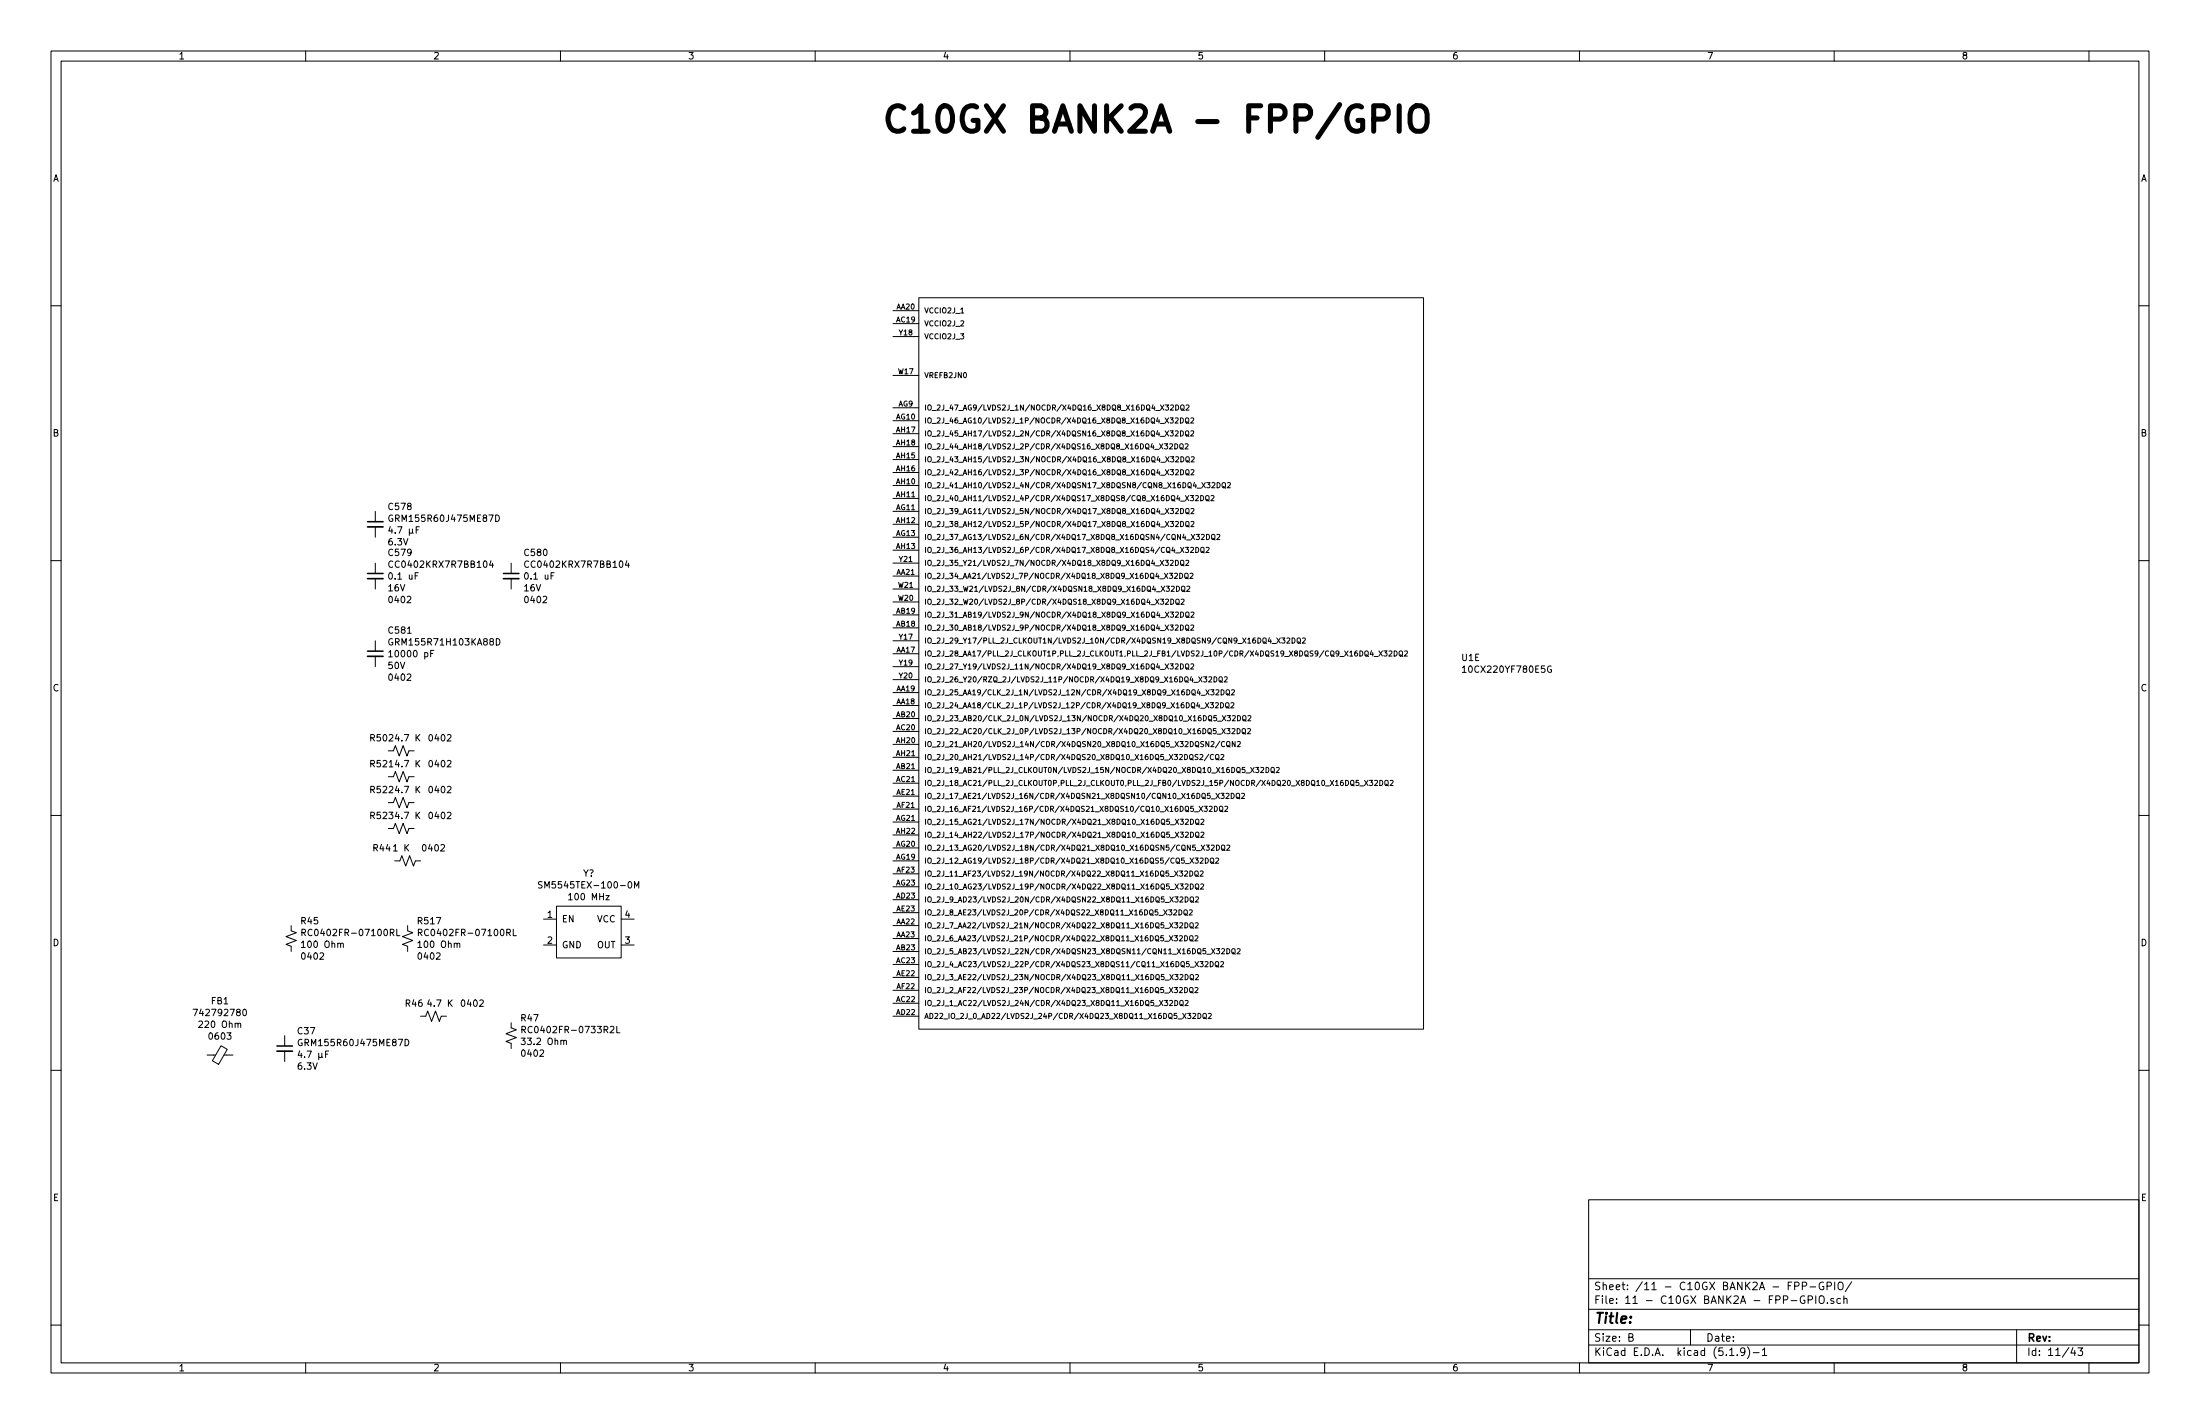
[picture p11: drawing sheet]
<svg xmlns="http://www.w3.org/2000/svg" width="432mm" height="279mm" viewBox="0 0 432 279" stroke-linecap="round" stroke-linejoin="round" font-family="sans-serif">
<g fill="none" stroke="#000" stroke-width=".2">
<path d="M10 10h411.8v259.4h-411.8zM12 12h407.8v255.4h-407.8zM60 10v2M110 10v2M160 10v2M210 10v2M260 10v2M310 10v2M360 10v2M410 10v2M10 60h2M180.3 58.4h99.1v143.5h-99.1z"/>
<path d="M419.8 60h2M175.3 61h5M175.3 63.5h5M175.3 73.7h5M175.3 66h5M188.6 61.4h.6M228.7 79.5h.7l-.4 .3 .4 .2-.1 .4-.1 .1-.5-.1M229.7 79.5h.4l.2 .2-.6 .8h.6M230.8 79.5a.51 .51 0 0 1 .5 .5 .51 .51 0 0 1-.5 .5zM231.8 79.6l.2-.1 .4 .1v.5l-.2 .4a.36 .36 0 0 1-.5-.4zM232.8 79.5h.4l.2 .2-.7 .8h.7M175.3 82.6h5"/>
<path d="M175.3 80h5M175.3 95.3h5M175.3 97.8h5M175.3 90.2h5M175.3 92.7h5M175.3 85.1h5M175.3 87.6h5M228.5 87.1h.7l-.4 .4 .4 .1-.1 .4-.1 .1-.5-.1M229.6 87.1h.3l.2 .3-.6 .7h.6M229.7 82h.6l-.4 .4 .4 .2-.1 .4-.5-.1M229.7 84.5h.6l-.4 .4 .4 .2-.1 .4-.5-.1M229.7 99.8h.6l-.3 .4 .3 .1v.4l-.2 .1-.4-.1"/>
<path d="M229.7 92.2h.6l-.3 .3 .3 .2v.4l-.2 .1-.4-.1M229.7 89.6h.7l-.4 .4 .4 .2-.1 .3-.1 .1-.5-.1M230.6 87.1a.51 .51 0 0 1 .6 .5 .51 .51 0 0 1-.6 .5zM230.7 82.1l.4-.1 .1 .3-.6 .7h.6M230.7 84.6l.4-.1 .1 .3-.6 .7h.6M230.7 99.8h.4l.2 .3-.6 .7h.6M230.7 92.2h.4l.2 .2-.6 .8h.6M230.8 89.7l.4-.1 .1 .3-.6 .7h.6M231.6 87.2l.2-.1 .4 .1v.5a.36 .36 0 0 1-.4 .4l-.3-.4zM231.7 82a.51 .51 0 0 1 .6 .5 .51 .51 0 0 1-.6 .5zM231.7 84.5a.51 .51 0 0 1 .6 .5 .51 .51 0 0 1-.6 .5zM231.7 99.8a.51 .51 0 0 1 .6 .5 .51 .51 0 0 1-.6 .5z"/>
<path d="M231.7 92.2a.51 .51 0 0 1 .6 .5 .51 .51 0 0 1-.6 .5zM231.7 87.8l.6 .4M231.8 89.6a.51 .51 0 0 1 .6 .5 .51 .51 0 0 1-.6 .5zM231.9 80.2l.6 .3M232.6 87.1h.4l.2 .3-.6 .7h.6M232.7 97.2l.6 1M232.7 82.1l.2-.1 .4 .1v.6l-.1 .3h-.3l-.2-.1zM232.7 84.7l.2-.2 .4 .2v.5l-.1 .3h-.3l-.2-.1zM232.7 99.9l.2-.1 .4 .1 .1 .5-.2 .3-.3 .1-.2-.2zM232.7 92.3l.2-.1 .4 .1 .1 .5-.2 .3-.3 .1-.2-.2zM232.8 89.7l.2-.1 .4 .1v.6l-.2 .3a.36 .36 0 0 1-.5-.3zM232.8 82.8l.6 .3"/>
<path d="M232.8 85.3l.6 .3M232.9 92.9l.5 .3M232.9 90.4l.6 .3M233.3 97.2l-.6 1M233.6 97.2h.7l-.4 .4 .4 .2-.1 .3-.1 .1-.5-.1M233.7 82.1l.4-.1 .2 .3-.6 .7h.6M233.7 84.6l.4-.1 .2 .3-.6 .7h.6M233.8 99.8h.4l.1 .3-.6 .7h.6M233.8 92.2h.4l.1 .2-.6 .8h.6M233.8 89.7l.4-.1 .2 .3-.6 .7h.6M234.6 97.3l.4-.1 .2 .3-.6 .7h.6M235.7 97.2a.51 .51 0 0 1 .6 .5 .51 .51 0 0 1-.6 .5z"/>
<path d="M235.9 94.7l.7 1M236.6 94.7l-.7 1M236.7 97.4l.2-.2 .4 .2v.5a.36 .36 0 0 1-.4 .3l-.3-.3zM236.8 98l.5 .3M236.9 94.7h.6l-.3 .4 .3 .2-.1 .3-.1 .1-.4-.1M237.7 97.3l.4-.1 .2 .3-.7 .7h.7M237.9 94.8l.4-.1 .2 .3-.7 .7h.7M238.9 94.7a.51 .51 0 0 1 .6 .5 .51 .51 0 0 1-.6 .5zM239.9 94.8l.2-.1 .4 .1v.6l-.2 .3a.36 .36 0 0 1-.4-.3zM240.1 95.5l.5 .3M240.9 94.8l.4-.1 .2 .3-.6 .7h.6M10 110h2"/>
<path d="M73.7 100.3v2.1M73.7 103.4v2M73.7 110.5v2M73.7 113.5v2.1M77 101.1a.59 .59 0 0 0-.7 .6 .59 .59 0 0 0 .7 .6l.1-.5h-.2M77.1 110.2a.6 .6 0 0 0-.9 .4 .6 .6 0 0 0 .6 .7l.3-.1M96.4 110l-.3 .9h.8M96.7 110.5v.8M97.3 101a.64 .64 0 0 1 .7 .7 .64 .64 0 0 1-.7 .6zM100.3 110.5v2M100.3 113.5v2.1M103.8 110.2a.6 .6 0 0 0-.9 .4 .6 .6 0 0 0 .6 .7l.3-.1"/>
<path d="M123 110l-.2 .9h.7M123.3 110.5v.8M175.3 113h5M175.3 100.3h5M175.3 105.4h5M175.3 102.9h5M175.3 108h5M175.3 118.1h5M175.3 115.6h5M175.3 110.5h5M227.8 117.6h.6l-.3 .3 .3 .2-.1 .4-.1 .1-.4-.1M228.7 109.9h.6l-.3 .4 .3 .2v.3l-.2 .1-.4-.1"/>
<path d="M228.8 117.6h.4l.2 .2-.7 .8h.7M228.9 115h.6l-.3 .4 .3 .2v.3l-.2 .1-.4-.1M229.5 112.5h.6l-.3 .4 .3 .1v.4l-.2 .1-.4-.1M229.7 102.3h.6l-.3 .4 .3 .2v.3l-.2 .1-.4-.1M229.7 110l.4-.1 .2 .3-.6 .7h.6M229.8 117.6a.51 .51 0 0 1 .6 .5 .51 .51 0 0 1-.6 .5zM229.9 115.1l.4-.1 .2 .3-.7 .7h.7M230.5 112.5h.4l.2 .3-.6 .7h.6M230.7 102.4l.4-.1 .2 .3-.6 .7h.6M230.7 109.9a.51 .51 0 0 1 .6 .5 .51 .51 0 0 1-.6 .5zM230.8 117.7l.2-.1 .4 .1v.5l-.2 .4a.36 .36 0 0 1-.4-.4zM230.9 115a.51 .51 0 0 1 .6 .5 .51 .51 0 0 1-.6 .5z"/>
<path d="M231 118.3l.5 .3M231.5 112.5a.51 .51 0 0 1 .6 .5 .51 .51 0 0 1-.6 .5zM231.7 107.4l.7 1M231.7 102.3a.51 .51 0 0 1 .6 .5 .51 .51 0 0 1-.6 .5zM231.7 110.1l.2-.2 .4 .2 .1 .5-.2 .3h-.3l-.2-.1zM231.8 117.6h.4l.2 .2-.6 .8h.6M231.9 110.7l.5 .3M231.9 115.1l.2-.1 .4 .1 .1 .6-.2 .3h-.3l-.2-.1zM232.1 115.8l.5 .3M232.4 107.4l-.7 1M232.6 112.6l.1-.1 .4 .1 .1 .5a.36 .36 0 0 1-.5 .4l-.2-.4zM232.7 107.4h.6l-.4 .4 .3 .1v.4l-.1 .1-.4-.1"/>
<path d="M232.7 113.2l.5 .4M232.7 102.4l.2-.1 .4 .1 .1 .6-.2 .3h-.3l-.2-.1zM232.7 110l.4-.1 .2 .3-.6 .7h.6M232.9 100.5l.5 .4M232.9 103.1l.5 .3M232.9 115.1l.4-.1 .2 .3-.6 .7h.6M233.6 112.5h.4l.2 .3-.7 .7h.7M233.7 107.5l.4-.1 .2 .3-.7 .7h.7M233.8 102.4l.4-.1 .1 .3-.6 .7h.6M233.8 104.9l.7 1M234.5 104.9l-.7 1M234.7 107.4a.51 .51 0 0 1 .6 .5 .51 .51 0 0 1-.6 .5z"/>
<path d="M234.8 104.9h.6l-.3 .3 .3 .2v.4l-.2 .1-.4-.1M235.8 104.9h.4l.2 .2-.6 .8h.6M235.8 107.4l.5 .1v.8l-.2 .1-.4-.1v-.6zM235.8 108.2l.6 .3M236.7 107.5l.4-.1 .2 .3-.6 .7h.6M236.8 104.9a.51 .51 0 0 1 .6 .5 .51 .51 0 0 1-.6 .5zM237.8 105l.2-.1 .4 .1 .1 .5-.2 .3-.3 .1-.2-.2zM238 105.6l.5 .3M238.8 104.9h.4l.2 .2-.6 .8h.6M419.8 110h2M73.7 125.7v2.1M73.7 128.8v2"/>
<path d="M76.3 128l.4-.4v1.3M76.3 128.9h.7M77 125.4a.59 .59 0 0 0-.7 .5 .59 .59 0 0 0 .7 .6l.1-.5h-.3M85.1 127.6h-.6v1.3M97.4 125.3a.64 .64 0 0 1 .7 .6 .64 .64 0 0 1-.7 .7zM175.3 128.3h5M175.3 138.4h5M175.3 135.9h5M175.3 123.2h5M175.3 120.7h5M175.3 125.7h5M175.3 130.8h5"/>
<path d="M175.3 133.4h5M229.7 122.6h.6l-.4 .4 .4 .2-.1 .4-.5-.1M229.7 130.3h.6l-.4 .3 .4 .2-.1 .4h-.5M229.7 120.1h.6l-.3 .4 .3 .2v.3l-.2 .1-.4-.1M230.7 122.7l.4-.1 .1 .3-.6 .7h.6M230.7 130.3h.4l.1 .2-.6 .8h.6M230.7 120.2l.4-.1 .2 .3-.6 .7h.6M231.7 122.6a.51 .51 0 0 1 .6 .5 .51 .51 0 0 1-.6 .5zM231.7 130.3a.51 .51 0 0 1 .6 .5 .51 .51 0 0 1-.6 .5zM231.7 120.1a.51 .51 0 0 1 .6 .5 .51 .51 0 0 1-.6 .5zM232.7 122.8l.2-.2 .4 .2v.5l-.1 .3h-.3l-.2-.1zM232.7 130.4l.2-.1 .4 .1v.5l-.1 .3-.3 .1-.2-.2z"/>
<path d="M232.7 120.2l.2-.1 .4 .1 .1 .6-.2 .3h-.3l-.2-.1zM232.8 123.4l.6 .3M232.8 131l.6 .3M232.9 120.9l.5 .3M233.7 122.7l.4-.1 .2 .3-.6 .7h.6M233.7 130.3h.4l.2 .2-.6 .8h.6M233.8 120.2l.4-.1 .1 .3-.6 .7h.6M234.3 133.9h.8M235.3 132.8l.6 1M235.7 139h.7M235.8 136.4h.7M235.9 132.8l-.6 1"/>
<path d="M236.2 132.8h.7l-.4 .4 .4 .2-.1 .4-.6-.1M236.6 137.9l.7 1M236.7 135.3l.6 1M237.3 132.9l.3-.1 .2 .3-.6 .7h.6M237.3 137.9l-.7 1M237.3 135.3l-.6 1M237.5 137.9h.7l-.4 .4 .4 .1-.1 .4-.1 .1-.5-.1M237.6 135.3h.7l-.4 .4 .4 .2-.1 .3-.1 .1-.5-.1M238.3 132.8a.51 .51 0 0 1 .5 .5 .51 .51 0 0 1-.5 .5zM238.6 137.9h.3l.2 .3-.6 .7h.6M238.7 135.4l.3-.1 .2 .3-.6 .7h.6M239.3 132.9l.2-.1 .4 .1v.6l-.1 .3h-.3l-.2-.1z"/>
<path d="M239.4 133.6l.6 .3M239.6 137.9a.51 .51 0 0 1 .6 .5 .51 .51 0 0 1-.6 .5zM239.7 135.3a.51 .51 0 0 1 .6 .5 .51 .51 0 0 1-.6 .5zM240.3 132.9l.4-.1 .2 .3-.6 .7h.6M240.6 138l.2-.1 .4 .1v.5l-.1 .3-.3 .1-.2-.2zM240.7 135.5l.2-.2 .4 .2v.5a.36 .36 0 0 1-.4 .3l-.3-.3zM240.7 138.6l.6 .4M240.8 136.1l.6 .3M241.6 137.9h.4l.2 .3-.6 .7h.6M241.7 135.4l.4-.1 .2 .3-.6 .7h.6M249.1 125.1l-.2 .7h.6M249.4 125.5v.7"/>
<path d="M249.7 126.3h.8M250.6 125.2l.7 1M251.3 125.2l-.7 1M251.6 125.2h.6l-.3 .4 .3 .1-.1 .4-.1 .1-.4-.1M252.6 125.2h.4l.2 .3-.6 .7h.6M253.6 125.2a.51 .51 0 0 1 .6 .5 .51 .51 0 0 1-.6 .5zM254.6 125.3l.2-.1 .4 .1v.5l-.2 .4-.4-.2zM254.8 125.9l.5 .4M255.6 125.2h.4l.2 .3-.6 .7h.6M267.9 127.8l.2-.1 .4 .1 .1 .6-.2 .3h-.3l-.2-.1zM268.1 128.5l.5 .3M269.2 127.7l-.3 .7h.7"/>
<path d="M269.4 128v.7M269.7 128.8h.8M270.6 127.7l.7 1M271.3 127.7l-.7 1M271.6 127.7h.6l-.3 .4 .3 .2v.3l-.2 .1-.4-.1M272.6 127.8l.4-.1 .2 .3-.6 .7h.6M273.6 127.7a.51 .51 0 0 1 .6 .5 .51 .51 0 0 1-.6 .5zM274.7 127.8l.2-.1 .3 .1 .1 .6-.2 .3h-.2l-.2-.1zM274.8 128.5l.5 .3M275.7 127.8l.3-.1 .3 .3-.7 .7h.7M287 131l.4-.3v1.2M287 131.9h.8"/>
<path d="M304.4 130.7a.59 .59 0 0 0-.7 .6 .59 .59 0 0 0 .7 .6l.1-.5h-.2M10 160h2M76.2 157.5h1l.4-1 .8 2 .7-2 .8 2 .4-1h1M76.2 152.4h1l.4-1 .8 2 .7-2 .8 2 .4-1h1M76.2 147.3h1l.4-1 .8 2 .7-2 .8 2 .4-1h1M175.3 141h5M175.3 151.1h5M175.3 143.5h5M175.3 153.7h5M175.3 156.2h5M175.3 158.8h5M175.3 146.1h5"/>
<path d="M175.3 148.6h5M234.4 159.3h.8M235.1 148.1h-.5a.42 .42 0 0 0 .5 .5l-.1 .4h-.5M235.4 158.2l.6 1M235.5 148.1l.4-.1 .2 .3-.6 .7h.6M236 158.2l-.6 1M236.3 158.2h.7l-.4 .4 .4 .2-.1 .3-.1 .1-.5-.1M237.3 148l-.9 1.3M237.3 158.3l.4-.1 .2 .3-.6 .7h.6M237.7 145.6l.4-.1 .2 .3-.7 .7h.7M237.7 156.7h.8M238.2 148.1a.46 .46 0 0 0-.7 .4 .46 .46 0 0 0 .7 .4"/>
<path d="M238.4 158.2a.51 .51 0 0 1 .5 .5 .51 .51 0 0 1-.5 .5zM238.6 148.2l.2-.2 .4 .2v.5l-.1 .3h-.3l-.2-.1zM238.7 155.7l.6 1M238.8 148.8l.5 .3M238.9 144h.8M239 141.5h.8M239.3 155.7l-.6 1M239.4 158.3l.2-.1 .4 .1v.6l-.2 .3-.4-.1zM239.4 145.4l-.8 1.3M239.5 159l.6 .3M239.6 155.7h.7l-.4 .3 .4 .2-.1 .4-.1 .1-.5-.1M239.6 148.1l.4-.1 .2 .3-.6 .7h.6"/>
<path d="M239.8 143l.7 1M239.9 140.4l.7 1M240.4 145.6a.46 .46 0 0 0-.7 .4 .46 .46 0 0 0 .7 .4M240.4 158.3l.4-.1 .2 .3-.6 .7h.6M240.5 143l-.7 1M240.6 140.4l-.7 1M240.6 155.7h.4l.2 .2-.6 .8h.6M240.8 143h.6l-.3 .3 .3 .1v.5l-.2 .1-.4-.1M240.8 145.6l.2-.1 .4 .1v.8l-.2 .1-.4-.1zM240.9 140.4h.6l-.3 .4 .3 .2v.3l-.2 .1-.4-.1M240.9 146.3l.6 .3M241.7 155.7a.51 .51 0 0 1 .5 .5 .51 .51 0 0 1-.5 .5z"/>
<path d="M241.8 143h.4l.2 .2-.6 .8h.6M241.9 140.5l.4-.1 .2 .3-.6 .7h.6M242.4 145.5v1l-.5-1v1M242.7 155.8l.2-.1 .4 .1v.5l-.2 .4-.4-.2zM242.8 143a.51 .51 0 0 1 .6 .5 .51 .51 0 0 1-.6 .5zM242.8 156.4l.6 .3M242.9 145.6l.4-.1 .1 .3-.6 .7h.6M242.9 140.4a.51 .51 0 0 1 .6 .5 .51 .51 0 0 1-.6 .5zM243.7 155.7h.4l.2 .2-.7 .8h.7M243.8 143.1l.2-.1 .4 .1-.1 .8-.3 .1-.2-.2zM243.9 140.5l.2-.1 .4 .1 .1 .6-.2 .3h-.3l-.2-.1zM244 143.7l.5 .3"/>
<path d="M244.1 141.2l.5 .3M244.6 151.7h.7M244.9 143h.3l.2 .2-.6 .8h.6M244.9 140.5l.4-.1 .2 .3-.6 .7h.6M245.5 150.6l.7 1M246.2 150.6l-.7 1M246.5 150.6h.6l-.4 .4 .4 .1-.1 .4-.1 .1-.4-.1M247.5 150.6h.4l.1 .3-.6 .7h.6M248.5 150.6a.51 .51 0 0 1 .6 .5 .51 .51 0 0 1-.6 .5zM249.5 150.7l.2-.1 .4 .1v.5l-.2 .4-.4-.2zM249.6 151.3l.6 .4M250.5 150.6h.4l.2 .3-.6 .7h.6"/>
<path d="M265.1 153.2l.2-.1 .4 .1-.1 .9h-.3l-.2-.1zM265.3 153.9l.5 .3M266.7 153.1h-.5l-.1 .5 .5-.1 .1 .5-.2 .1-.4-.1M266.9 154.2h.8M267.8 153.1l.7 1M268.5 153.1l-.7 1M268.8 153.1h.6l-.3 .4 .3 .2v.3l-.2 .1-.4-.1M269.8 153.2l.4-.1 .2 .3-.6 .7h.6M270.8 153.1a.51 .51 0 0 1 .6 .5 .51 .51 0 0 1-.6 .5zM271.8 153.2l.2-.1 .4 .1 .1 .6-.2 .3h-.3l-.2-.1zM272 153.9l.5 .3M272.8 153.2l.5-.1 .1 .3-.6 .7h.6"/>
<path d="M419.8 160h2M76.2 162.6h1l.4-1.1 .8 2.1 .7-2.1 .8 2.1 .4-1h1M77.5 168.9h1l.4-1 .7 2 .8-2 .8 2 .3-1h1M106.4 173.1l-.5-.1-.2 .1v.2l.1 .2 .5 .2 .1 .3-.3 .2h-.4M109.2 177.8h12.7v10.2h-12.7zM124.5 174.2v-1.2l.5 .9 .4-.9v1.2M175.3 168.9h5M175.3 176.5h5M175.3 179.1h5M175.3 171.5h5M175.3 166.4h5M175.3 161.3h5"/>
<path d="M175.3 174h5M175.3 163.8h5M229.4 178.5h.6l-.3 .4 .3 .2-.1 .3-.1 .1-.4-.1M230.4 178.6l.4-.1 .2 .3-.7 .7h.7M230.5 170.9l.7 1M230.6 176h.6l-.3 .4 .3 .1v.4l-.2 .1-.4-.1M230.6 173.4l.7 1M230.7 160.7l.6 1M230.7 163.3l.6 1M231.2 170.9l-.7 1M231.3 173.4l-.7 1M231.3 160.7l-.6 1"/>
<path d="M231.3 163.3l-.6 1M231.4 178.5a.51 .51 0 0 1 .6 .5 .51 .51 0 0 1-.6 .5zM231.5 170.9h.6l-.3 .4 .3 .2v.3l-.2 .1-.4-.1M231.6 176h.4l.2 .3-.7 .7h.7M231.6 173.4h.6l-.3 .4 .3 .2v.3l-.2 .1-.4-.1M231.6 160.7h.7l-.4 .4 .3 .1v.4l-.1 .1-.5-.1M231.6 163.3h.7l-.4 .4 .3 .1v.4l-.1 .1-.5-.1M232.4 178.6l.2-.1 .4 .1v.6l-.2 .3-.4-.1zM232.5 171l.4-.1 .2 .3-.6 .7h.6M232.6 179.3l.5 .3M232.6 176a.51 .51 0 0 1 .6 .5 .51 .51 0 0 1-.6 .5zM232.6 173.5l.4-.1 .2 .3-.6 .7h.6"/>
<path d="M232.7 160.8l.3-.1 .2 .3-.6 .7h.6M232.7 163.3h.3l.2 .3-.6 .7h.6M232.7 169.4h.7M233.4 178.6l.4-.1 .2 .3-.6 .7h.6M233.5 170.9a.51 .51 0 0 1 .6 .5 .51 .51 0 0 1-.6 .5zM233.6 168.4l.7 1M233.6 176.1l.2-.1 .4 .1 .1 .5a.36 .36 0 0 1-.5 .4l-.2-.4zM233.6 173.4a.51 .51 0 0 1 .6 .5 .51 .51 0 0 1-.6 .5zM233.7 160.7a.51 .51 0 0 1 .6 .5 .51 .51 0 0 1-.6 .5zM233.7 163.3a.51 .51 0 0 1 .6 .5 .51 .51 0 0 1-.6 .5zM233.8 176.7l.5 .4M234.3 168.4l-.7 1"/>
<path d="M234.5 171l.2-.1 .4 .1 .1 .6-.2 .3h-.3l-.2-.1zM234.5 168.4h.7l-.4 .3 .4 .2-.1 .4-.1 .1-.5-.1M234.6 176h.4l.2 .3-.6 .7h.6M234.6 173.6l.2-.2 .4 .2 .1 .5a.36 .36 0 0 1-.5 .3l-.2-.3zM234.7 171.7l.5 .3M234.7 160.9l.2-.2 .4 .2-.1 .8h-.3l-.2-.1zM234.7 163.4l.2-.1 .4 .1v.7l-.2 .2-.4-.2zM234.8 174.2l.5 .3M234.8 161.5l.6 .3M234.8 164l.6 .4M234.8 166.9h.8M235.6 171l.3-.1 .2 .3-.6 .7h.6"/>
<path d="M235.6 168.4h.3l.2 .2-.6 .8h.6M235.7 173.5l.3-.1 .2 .3-.6 .7h.6M235.7 160.8l.4-.1 .2 .3-.6 .7h.6M235.7 163.3h.4l.2 .3-.6 .7h.6M235.8 165.8l.6 1M236.4 165.8l-.6 1M236.6 168.4a.51 .51 0 0 1 .6 .5 .51 .51 0 0 1-.6 .5zM236.7 165.8h.6l-.3 .4 .3 .1v.4l-.1 .1-.5-.1M237.6 168.5l.2-.1 .4 .1v.5l-.2 .4-.4-.2zM237.7 169.1l.6 .3M237.7 165.9l.4-.1 .2 .3-.6 .7h.6M238.6 168.4h.4l.2 .2-.6 .8h.6"/>
<path d="M238.8 165.8a.51 .51 0 0 1 .5 .5 .51 .51 0 0 1-.5 .5zM239.8 165.9l.2-.1 .4 .1-.1 .9h-.3l-.2-.1zM239.9 166.6l.5 .3M240.8 165.9l.4-.1 .2 .3-.7 .7h.7M37.9 198h.9l-.6 1.3M47.8 198.1l.2-.1a.69 .69 0 0 1 .4 .7 .69 .69 0 0 1-.4 .6l-.2-.1-.1-.4zM57.1 181.6v1l1.1 .4-2.1 .8 2.1 .7-2.1 .8 1 .4v1M59.3 183l.6-.1v-.5l-.6-.1v1.3M59.5 183l.5 .6M66.9 185.2l.1-.1h.3l.1 .8M77.9 182.3v1.3h.6M80 181.6v1l1 .4-2 .8 2 .7-2 .8 1 .4v1"/>
<path d="M82.1 183l.7-.1v-.5l-.7-.1v1.3M82.4 183l.4 .6M82.5 199.4h1.1l.3-1 .8 2 .8-2 .7 2 .4-1h1M89.7 185.2l.2-.1h.3v.8M100.7 182.3v1.3h.6M106.7 180.3h2.5M106.7 185.4h2.5M121.9 180.3h2.6M121.9 185.4h2.6M175.3 199.4h5M175.3 181.6h5M175.3 184.2h5"/>
<path d="M175.3 186.7h5M175.3 196.9h5M175.3 189.2h5M175.3 191.8h5M175.3 194.3h5M228.5 196.3h.7l-.4 .4 .4 .2-.1 .3-.1 .1-.5-.1M229.6 196.4l.3-.1 .2 .3-.6 .7h.6M230.5 183.6h.6l-.3 .4 .3 .2v.3l-.2 .1-.4-.1M230.5 193.8h.6l-.3 .3 .3 .2v.4l-.2 .1-.4-.1M230.5 181.1h.7l-.4 .3 .4 .2-.1 .4-.1 .1-.5-.1M230.6 196.3a.51 .51 0 0 1 .6 .5 .51 .51 0 0 1-.6 .5zM230.6 191.2h.6l-.3 .4 .3 .2v.3l-.2 .1-.4-.1"/>
<path d="M231.5 183.7l.4-.1 .2 .3-.7 .7h.7M231.5 193.8h.4l.2 .2-.7 .8h.7M231.5 181.1h.4l.2 .2-.6 .8h.6M231.6 196.4l.2-.1 .4 .1v.6a.36 .36 0 0 1-.4 .3l-.3-.3zM231.6 191.3l.4-.1 .2 .3-.7 .7h.7M231.7 197.1l.6 .3M232.1 198.8l.7 1M232.5 183.6a.51 .51 0 0 1 .6 .5 .51 .51 0 0 1-.6 .5zM232.5 193.8a.51 .51 0 0 1 .6 .5 .51 .51 0 0 1-.6 .5zM232.6 181.1a.51 .51 0 0 1 .6 .5 .51 .51 0 0 1-.6 .5zM232.6 196.4l.4-.1 .2 .3-.6 .7h.6M232.6 191.2a.51 .51 0 0 1 .6 .5 .51 .51 0 0 1-.6 .5z"/>
<path d="M232.8 198.8l-.7 1M233.1 198.8h.6l-.3 .4 .3 .2v.3l-.2 .1-.4-.1M233.5 183.7l.2-.1 .4 .1 .1 .6-.2 .3h-.3l-.2-.1zM233.5 193.9l.2-.1 .4 .1 .1 .5-.2 .3-.3 .1-.2-.2zM233.6 181.2l.2-.1 .4 .1v.5a.36 .36 0 0 1-.4 .4l-.3-.4zM233.6 191.3l.2-.1 .4 .1 .1 .6a.36 .36 0 0 1-.5 .3l-.2-.3zM233.6 189.8h.8M233.7 184.4l.5 .3M233.7 194.5l.5 .3M233.7 181.8l.6 .3M233.8 192l.5 .3M234.1 198.9l.4-.1 .2 .3-.6 .7h.6"/>
<path d="M234.5 183.7l.4-.1 .2 .3-.6 .7h.6M234.5 193.8h.4l.2 .2-.6 .8h.6M234.5 188.7l.7 1M234.6 181.1h.4l.2 .2-.7 .8h.7M234.6 191.3l.4-.1 .2 .3-.6 .7h.6M235.1 198.8a.51 .51 0 0 1 .6 .5 .51 .51 0 0 1-.6 .5zM235.2 188.7l-.7 1M235.5 188.7h.6l-.3 .4 .3 .1v.4l-.2 .1-.4-.1M236.1 199l.2-.2 .4 .2 .1 .5a.36 .36 0 0 1-.5 .3l-.2-.3zM236.3 199.6l.5 .3M236.5 188.7h.4l.2 .3-.6 .7h.6M236.9 187.2h.7"/>
<path d="M237.2 198.9l.3-.1 .2 .3-.6 .7h.6M237.5 188.7a.51 .51 0 0 1 .6 .5 .51 .51 0 0 1-.6 .5zM237.8 186.1l.7 1M238.5 186.1l-.7 1M238.6 188.8l.2-.1 .3 .1 .1 .5-.3 .4-.3-.2zM238.7 189.4l.5 .4M238.8 186.1h.6l-.4 .4 .3 .1v.4l-.1 .1-.4-.1M239.6 188.7h.4l.2 .3-.7 .7h.7M239.8 186.2l.4-.1 .2 .3-.7 .7h.7M240.8 186.1a.51 .51 0 0 1 .6 .5 .51 .51 0 0 1-.6 .5zM241.8 186.3l.2-.2 .4 .2-.1 .8h-.3l-.2-.1zM241.9 186.9l.6 .3"/>
<path d="M242.8 186.2l.4-.1 .2 .3-.6 .7h.6M10 210h2M40.6 207h1.7M43.4 205.2l1.2 .7-1.7 2.9-1.2-.7zM44 207h1.7M46.7 200.9l.2-.1h.3v.8M55.9 203.2v2M55.9 206.2v2.1M59.3 204a.59 .59 0 0 0-.8 .6 .59 .59 0 0 0 .8 .5v-.5h-.2M79.5 203.9a.64 .64 0 0 1 .7 .6 .64 .64 0 0 1-.7 .7zM100.3 200.7v1l1 .4-2 .7 2 .8-2 .7 1 .4v1M102.4 202l.7-.1v-.4l-.7-.1v1.2"/>
<path d="M102.7 202l.4 .6M110.6 204.3l.2-.2 .3 .1 .1 .8M121.1 201.4v1.2h.6M419.8 210h2M311.8 235.4h108v32h-108zM10 260h2M311.8 256.9h108M311.8 250.9h108M352.2 252.3h.8l.1-.2-.1-.4-.2-.1h-.6v1.5M353.7 252.3h.8l.1-.2-.1-.4-.2-.1h-.6v1.5M354.2 254.3a.69 .69 0 0 0-.9 .7 .69 .69 0 0 0 .9 .7l.1-.6h-.3M354.9 255h.7l.2-.2-.1-.4-.2-.1h-.6v1.5"/>
<path d="M355.2 252.5h1.2M356.4 254.3v1.5M357.1 254.5a.5 .5 0 0 1 .6-.2 .5 .5 0 0 1 .3 .5v.5a.5 .5 0 0 1-.5 .5 .5 .5 0 0 1-.5-.5zM357.9 251.6a.69 .69 0 0 0-.9 .7 .69 .69 0 0 0 .9 .7l.1-.6h-.3M358.6 252.3h.7l.2-.2-.2-.5h-.7v1.5M358.7 255.6v.2M359.9 254.8h-.4l-.2 .2 .1 .2 .5 .1v.4h-.6M360.1 251.6v1.5M361 251.6a.5 .5 0 0 1 .5 0 .5 .5 0 0 1 .2 .5v.5a.5 .5 0 0 1-.4 .5 .5 .5 0 0 1-.5-.5v-.5zM361.2 254.8h-.4l-.3 .2 .1 .6 .2 .2 .4-.1M361.9 254.9l.2-.1h.4v1M361.9 254.3v1.5"/>
<path d="M363.4 251.5l-1.2 1.9M419.8 260h2M60 267.4v2M110 267.4v2M160 267.4v2M210 267.4v2M260 267.4v2M310 267.4v2M311.8 263.9h108M311.8 260.9h108M319.7 262.4l.7-.1 .1-.2-.1-.4h-.7v1.5h.6l.2-.2 .1-.3-.4-.3M331.8 260.9v3"/>
<path d="M339.5 266h.8M341 265.8v.2M342.5 265.1l-.3 .3-.4-.1-.2-.2 .2-.6h.4l.3 .2-.1 .9-.3 .4h-.3M343 264.3a1.71 1.71 0 0 1 0 2.2M344.1 265.4h1.2M345.9 264.9l.4-.4v1.5M345.9 266h.9M360 267.4v2M395.8 260.9v6.5M406.9 264.4l-.4 1.1h.9M407.2 265v1M407.8 264.5h1l-.5 .5 .4 .2v.6l-.2 .2-.7-.2"/>
<path d="M410 267.4v2"/>
</g>
<path d="M72.1 113.5h3.1M72.1 103.4h3.1M98.8 113.5h3.1M72.1 128.8h3.1M54.4 206.2h3" fill="none" stroke="#000" stroke-width=".33"/>
<path d="M72.1 112.5h3.1M72.1 102.4h3.1M98.8 112.5h3.1M72.1 127.8h3.1M54.4 205.2h3" fill="none" stroke="#000" stroke-width=".3"/>
<path d="M269.6 23.4h1.9a1.36 1.36 0 0 0 1-1.3 1.36 1.36 0 0 0-1-1.3h-1.9v5M274.6 20.8v5M277 21.5a1.68 1.68 0 0 1 2.9 0l.2 .9v1.7a1.69 1.69 0 0 1-.9 1.5 1.69 1.69 0 0 1-1.7-.1l-.5-.5-.2-.9v-1.7z" fill="none" stroke="#000" stroke-width=".99"/>
<text font-size="7" x="172.7" y="26">C10GX BANK2A - FPP/GPIO</text>
<text font-size="2.8" x="312.8" y="259.7">Title:</text>
<g font-size="2.1">
<text x="312.8" y="255.8">File: 11 - C10GX BANK2A - FPP-GPIO.sch</text>
<text x="312.8" y="253.1">Sheet: /11 - C10GX BANK2A - FPP-GPIO/</text>
<text x="312.8" y="263.2">Size: B</text>
<text x="334.8" y="263.2">Date:</text>
<text x="397.8" y="263.2">Rev:</text>
<text x="312.8" y="266">KiCad E.D.A. kicad (5.1.9)-1</text>
<text x="397.8" y="266">Id: 11/43</text>
</g>
<g font-size="1.8">
<text x="35" y="11.6">1</text>
<text x="85" y="11.6">2</text>
<text x="135" y="11.6">3</text>
<text x="185" y="11.6">4</text>
<text x="235" y="11.6">5</text>
<text x="285" y="11.6">6</text>
<text x="335" y="11.6">7</text>
<text x="385" y="11.6">8</text>
<text x="10.4" y="35.6">A</text>
<text x="420.2" y="35.6">A</text>
<text x="10.4" y="85.6">B</text>
<text x="420.2" y="85.6">B</text>
<text x="76.4" y="100.1">C578</text>
<text x="76.3" y="107">6.3V</text>
<text x="76.7" y="104.7">4.7 µF</text>
<text x="77.1" y="102.4">GRM155R60J475ME87D</text>
<text x="76.4" y="109.1">C579</text>
<text x="76.6" y="113.7">0.1 uF</text>
<text x="77.1" y="111.4">CC0402KRX7R7BB104</text>
<text x="103.1" y="109.1">C580</text>
<text x="103.3" y="113.7">0.1 uF</text>
<text x="103.8" y="111.4">CC0402KRX7R7BB104</text>
<text x="76.3" y="116">16V</text>
<text x="76.5" y="118.3">0402</text>
<text x="102.9" y="116">16V</text>
<text x="103.2" y="118.3">0402</text>
<text x="76.4" y="124.3">C581</text>
<text x="76.3" y="131.3">50V</text>
<text x="76.9" y="129">10000 pF</text>
<text x="77.1" y="126.6">GRM155R71H103KA88D</text>
<text x="286.9" y="129.7">U1E</text>
<text x="10.4" y="135.6">C</text>
<text x="76.5" y="133.6">0402</text>
<text x="287.7" y="132">10CX220YF780E5G</text>
<text x="420.2" y="135.6">C</text>
<text x="72.8" y="145.5">R502</text>
<text x="77.9" y="145.5">4.7 K</text>
<text x="84.4" y="145.5">0402</text>
<text x="72.8" y="155.6">R522</text>
<text x="72.8" y="150.5">R521</text>
<text x="77.9" y="155.6">4.7 K</text>
<text x="77.9" y="150.5">4.7 K</text>
<text x="84.4" y="155.6">0402</text>
<text x="84.4" y="150.5">0402</text>
<text x="72.8" y="160.7">R523</text>
<text x="77.9" y="160.7">4.7 K</text>
<text x="84.4" y="160.7">0402</text>
<text x="73.3" y="167.1">R44</text>
<text x="77.4" y="167.1">1 K</text>
<text x="83.1" y="167.1">0402</text>
<text x="114.5" y="172">Y?</text>
<text x="107.3" y="174.3">SM5545TEX-100-0M</text>
<text x="112" y="176.6">100 MHz</text>
<text x="10.4" y="185.6">D</text>
<text x="59.2" y="181.4">R45</text>
<text x="59.6" y="186">100 Ohm</text>
<text x="60.4" y="183.7">RC0402FR-07100RL</text>
<text x="82.1" y="181.4">R517</text>
<text x="82.4" y="186">100 Ohm</text>
<text x="83.3" y="183.7">RC0402FR-07100RL</text>
<text x="107.5" y="180.1">1</text>
<text x="107.5" y="185.2">2</text>
<text x="110.2" y="181">EN</text>
<text x="117.2" y="181">VCC</text>
<text x="122.7" y="185.2">3</text>
<text x="122.7" y="180.1">4</text>
<text x="420.2" y="185.6">D</text>
<text x="59.4" y="188.3">0402</text>
<text x="82.3" y="188.3">0402</text>
<text x="110.2" y="186.1">GND</text>
<text x="117.2" y="186.1">OUT</text>
<text x="41.5" y="197.1">FB1</text>
<text x="79.7" y="197.5">R46</text>
<text x="84.3" y="197.5">4.7 K</text>
<text x="90.8" y="197.5">0402</text>
<text x="38.8" y="199.4">742792780</text>
<text x="39.4" y="201.7">220 Ohm</text>
<text x="41.2" y="204">0603</text>
<text x="58.5" y="202.9">C37</text>
<text x="102.3" y="200.4">R47</text>
<text x="103.6" y="202.7">RC0402FR-0733R2L</text>
<text x="58.5" y="209.9">6.3V</text>
<text x="59" y="207.6">4.7 µF</text>
<text x="59.3" y="205.3">GRM155R60J475ME87D</text>
<text x="102.6" y="207.3">0402</text>
<text x="102.8" y="205">33.2 Ohm</text>
<text x="10.4" y="235.6">E</text>
<text x="420.2" y="235.6">E</text>
<text x="35" y="269">1</text>
<text x="85" y="269">2</text>
<text x="135" y="269">3</text>
<text x="185" y="269">4</text>
<text x="235" y="269">5</text>
<text x="285" y="269">6</text>
<text x="335" y="269">7</text>
<text x="385" y="269">8</text>
</g>
<g font-size="1.4">
<text x="176" y="60.7">AA20</text>
<text x="176" y="63.2">AC19</text>
<text x="176.6" y="65.8">Y18</text>
<text x="181.4" y="61.5">VCCIO2J_1</text>
<text x="181.4" y="64">VCCIO2J_2</text>
<text x="181.4" y="66.5">VCCIO2J_3</text>
<text x="176.4" y="73.4">W17</text>
<text x="181.4" y="74.2">VREFB2JN0</text>
<text x="175.9" y="82.3">AG10</text>
<text x="176.4" y="79.8">AG9</text>
<text x="181.4" y="83.1">IO_2J_46_AG10/LVDS2J_1P/NOCDR/X4DQ16_X8DQ8_X16DQ4_X32DQ2</text>
<text x="181.4" y="80.5">IO_2J_47_AG9/LVDS2J_1N/NOCDR/X4DQ16_X8DQ8_X16DQ4_X32DQ2</text>
<text x="176" y="89.9">AH15</text>
<text x="176" y="84.8">AH17</text>
<text x="176" y="87.4">AH18</text>
<text x="181.4" y="85.6">IO_2J_45_AH17/LVDS2J_2N/CDR/X4DQSN16_X8DQ8_X16DQ4_X32DQ2</text>
<text x="181.4" y="88.1">IO_2J_44_AH18/LVDS2J_2P/CDR/X4DQS16_X8DQ8_X16DQ4_X32DQ2</text>
<text x="176" y="95">AH10</text>
<text x="176" y="92.5">AH16</text>
<text x="181.4" y="95.8">IO_2J_41_AH10/LVDS2J_4N/CDR/X4DQSN17_X8DQSN8/CQN8_X16DQ4_X32DQ2</text>
<text x="181.4" y="90.7">IO_2J_43_AH15/LVDS2J_3N/NOCDR/X4DQ16_X8DQ8_X16DQ4_X32DQ2</text>
<text x="181.4" y="93.2">IO_2J_42_AH16/LVDS2J_3P/NOCDR/X4DQ16_X8DQ8_X16DQ4_X32DQ2</text>
<text x="175.9" y="100.1">AG11</text>
<text x="176" y="97.5">AH11</text>
<text x="181.4" y="100.8">IO_2J_39_AG11/LVDS2J_5N/NOCDR/X4DQ17_X8DQ8_X16DQ4_X32DQ2</text>
<text x="181.4" y="98.3">IO_2J_40_AH11/LVDS2J_4P/CDR/X4DQS17_X8DQS8/CQ8_X16DQ4_X32DQ2</text>
<text x="175.9" y="105.2">AG13</text>
<text x="176" y="102.6">AH12</text>
<text x="176" y="107.7">AH13</text>
<text x="181.4" y="105.9">IO_2J_37_AG13/LVDS2J_6N/CDR/X4DQ17_X8DQ8_X16DQSN4/CQN4_X32DQ2</text>
<text x="181.4" y="103.4">IO_2J_38_AH12/LVDS2J_5P/NOCDR/X4DQ17_X8DQ8_X16DQ4_X32DQ2</text>
<text x="176" y="112.8">AA21</text>
<text x="176.6" y="110.2">Y21</text>
<text x="181.4" y="113.5">IO_2J_34_AA21/LVDS2J_7P/NOCDR/X4DQ18_X8DQ9_X16DQ4_X32DQ2</text>
<text x="181.4" y="108.5">IO_2J_36_AH13/LVDS2J_6P/CDR/X4DQ17_X8DQ8_X16DQS4/CQ4_X32DQ2</text>
<text x="181.4" y="111">IO_2J_35_Y21/LVDS2J_7N/NOCDR/X4DQ18_X8DQ9_X16DQ4_X32DQ2</text>
<text x="176.4" y="117.9">W20</text>
<text x="176.4" y="115.3">W21</text>
<text x="181.4" y="118.6">IO_2J_32_W20/LVDS2J_8P/CDR/X4DQS18_X8DQ9_X16DQ4_X32DQ2</text>
<text x="181.4" y="116.1">IO_2J_33_W21/LVDS2J_8N/CDR/X4DQSN18_X8DQ9_X16DQ4_X32DQ2</text>
<text x="176" y="122.9">AB18</text>
<text x="176" y="120.4">AB19</text>
<text x="176.6" y="125.5">Y17</text>
<text x="181.4" y="123.7">IO_2J_30_AB18/LVDS2J_9P/NOCDR/X4DQ18_X8DQ9_X16DQ4_X32DQ2</text>
<text x="181.4" y="121.2">IO_2J_31_AB19/LVDS2J_9N/NOCDR/X4DQ18_X8DQ9_X16DQ4_X32DQ2</text>
<text x="176" y="128">AA17</text>
<text x="176.6" y="130.6">Y19</text>
<text x="181.4" y="128.8">IO_2J_28_AA17/PLL_2J_CLKOUT1P,PLL_2J_CLKOUT1,PLL_2J_FB1/LVDS2J_10P/CDR/X4DQS19_X8DQS9/CQ9_X16DQ4_X32DQ2</text>
<text x="181.4" y="126.2">IO_2J_29_Y17/PLL_2J_CLKOUT1N/LVDS2J_10N/CDR/X4DQSN19_X8DQSN9/CQN9_X16DQ4_X32DQ2</text>
<text x="181.4" y="131.3">IO_2J_27_Y19/LVDS2J_11N/NOCDR/X4DQ19_X8DQ9_X16DQ4_X32DQ2</text>
<text x="176" y="135.6">AA19</text>
<text x="176.6" y="133.1">Y20</text>
<text x="181.4" y="136.4">IO_2J_25_AA19/CLK_2J_1N/LVDS2J_12N/CDR/X4DQ19_X8DQ9_X16DQ4_X32DQ2</text>
<text x="181.4" y="133.9">IO_2J_26_Y20/RZQ_2J/LVDS2J_11P/NOCDR/X4DQ19_X8DQ9_X16DQ4_X32DQ2</text>
<text x="176" y="138.2">AA18</text>
<text x="176" y="140.7">AB20</text>
<text x="176" y="143.3">AC20</text>
<text x="181.4" y="138.9">IO_2J_24_AA18/CLK_2J_1P/LVDS2J_12P/CDR/X4DQ19_X8DQ9_X16DQ4_X32DQ2</text>
<text x="181.4" y="141.5">IO_2J_23_AB20/CLK_2J_0N/LVDS2J_13N/NOCDR/X4DQ20_X8DQ10_X16DQ5_X32DQ2</text>
<text x="176" y="145.8">AH20</text>
<text x="176" y="148.3">AH21</text>
<text x="181.4" y="144">IO_2J_22_AC20/CLK_2J_0P/LVDS2J_13P/NOCDR/X4DQ20_X8DQ10_X16DQ5_X32DQ2</text>
<text x="181.4" y="146.6">IO_2J_21_AH20/LVDS2J_14N/CDR/X4DQSN20_X8DQ10_X16DQ5_X32DQSN2/CQN2</text>
<text x="181.4" y="149.1">IO_2J_20_AH21/LVDS2J_14P/CDR/X4DQS20_X8DQ10_X16DQ5_X32DQS2/CQ2</text>
<text x="176" y="150.9">AB21</text>
<text x="176" y="153.4">AC21</text>
<text x="176" y="156">AE21</text>
<text x="181.4" y="151.6">IO_2J_19_AB21/PLL_2J_CLKOUT0N/LVDS2J_15N/NOCDR/X4DQ20_X8DQ10_X16DQ5_X32DQ2</text>
<text x="181.4" y="154.2">IO_2J_18_AC21/PLL_2J_CLKOUT0P,PLL_2J_CLKOUT0,PLL_2J_FB0/LVDS2J_15P/NOCDR/X4DQ20_X8DQ10_X16DQ5_X32DQ2</text>
<text x="175.9" y="161">AG21</text>
<text x="176.1" y="158.5">AF21</text>
<text x="181.4" y="156.7">IO_2J_17_AE21/LVDS2J_16N/CDR/X4DQSN21_X8DQSN10/CQN10_X16DQ5_X32DQ2</text>
<text x="181.4" y="159.3">IO_2J_16_AF21/LVDS2J_16P/CDR/X4DQS21_X8DQS10/CQ10_X16DQ5_X32DQ2</text>
<text x="181.4" y="161.8">IO_2J_15_AG21/LVDS2J_17N/NOCDR/X4DQ21_X8DQ10_X16DQ5_X32DQ2</text>
<text x="175.9" y="166.1">AG20</text>
<text x="176" y="163.6">AH22</text>
<text x="181.4" y="166.9">IO_2J_13_AG20/LVDS2J_18N/CDR/X4DQ21_X8DQ10_X16DQSN5/CQN5_X32DQ2</text>
<text x="181.4" y="164.3">IO_2J_14_AH22/LVDS2J_17P/NOCDR/X4DQ21_X8DQ10_X16DQ5_X32DQ2</text>
<text x="175.9" y="168.7">AG19</text>
<text x="175.9" y="173.7">AG23</text>
<text x="176.1" y="171.2">AF23</text>
<text x="181.4" y="172">IO_2J_11_AF23/LVDS2J_19N/NOCDR/X4DQ22_X8DQ11_X16DQ5_X32DQ2</text>
<text x="181.4" y="169.4">IO_2J_12_AG19/LVDS2J_18P/CDR/X4DQ21_X8DQ10_X16DQS5/CQ5_X32DQ2</text>
<text x="176" y="176.3">AD23</text>
<text x="176" y="178.8">AE23</text>
<text x="181.4" y="177">IO_2J_9_AD23/LVDS2J_20N/CDR/X4DQSN22_X8DQ11_X16DQ5_X32DQ2</text>
<text x="181.4" y="179.6">IO_2J_8_AE23/LVDS2J_20P/CDR/X4DQS22_X8DQ11_X16DQ5_X32DQ2</text>
<text x="181.4" y="174.5">IO_2J_10_AG23/LVDS2J_19P/NOCDR/X4DQ22_X8DQ11_X16DQ5_X32DQ2</text>
<text x="176" y="181.4">AA22</text>
<text x="176" y="183.9">AA23</text>
<text x="181.4" y="182.1">IO_2J_7_AA22/LVDS2J_21N/NOCDR/X4DQ22_X8DQ11_X16DQ5_X32DQ2</text>
<text x="181.4" y="184.7">IO_2J_6_AA23/LVDS2J_21P/NOCDR/X4DQ22_X8DQ11_X16DQ5_X32DQ2</text>
<text x="176" y="186.4">AB23</text>
<text x="176" y="189">AC23</text>
<text x="176" y="191.5">AE22</text>
<text x="181.4" y="187.2">IO_2J_5_AB23/LVDS2J_22N/CDR/X4DQSN23_X8DQSN11/CQN11_X16DQ5_X32DQ2</text>
<text x="181.4" y="189.7">IO_2J_4_AC23/LVDS2J_22P/CDR/X4DQS23_X8DQS11/CQ11_X16DQ5_X32DQ2</text>
<text x="176" y="196.6">AC22</text>
<text x="176.1" y="194.1">AF22</text>
<text x="181.4" y="197.4">IO_2J_1_AC22/LVDS2J_24N/CDR/X4DQ23_X8DQ11_X16DQ5_X32DQ2</text>
<text x="181.4" y="192.3">IO_2J_3_AE22/LVDS2J_23N/NOCDR/X4DQ23_X8DQ11_X16DQ5_X32DQ2</text>
<text x="181.4" y="194.8">IO_2J_2_AF22/LVDS2J_23P/NOCDR/X4DQ23_X8DQ11_X16DQ5_X32DQ2</text>
<text x="176" y="199.1">AD22</text>
<text x="181.4" y="199.9">AD22_IO_2J_0_AD22/LVDS2J_24P/CDR/X4DQ23_X8DQ11_X16DQ5_X32DQ2</text>
</g>
</svg>
